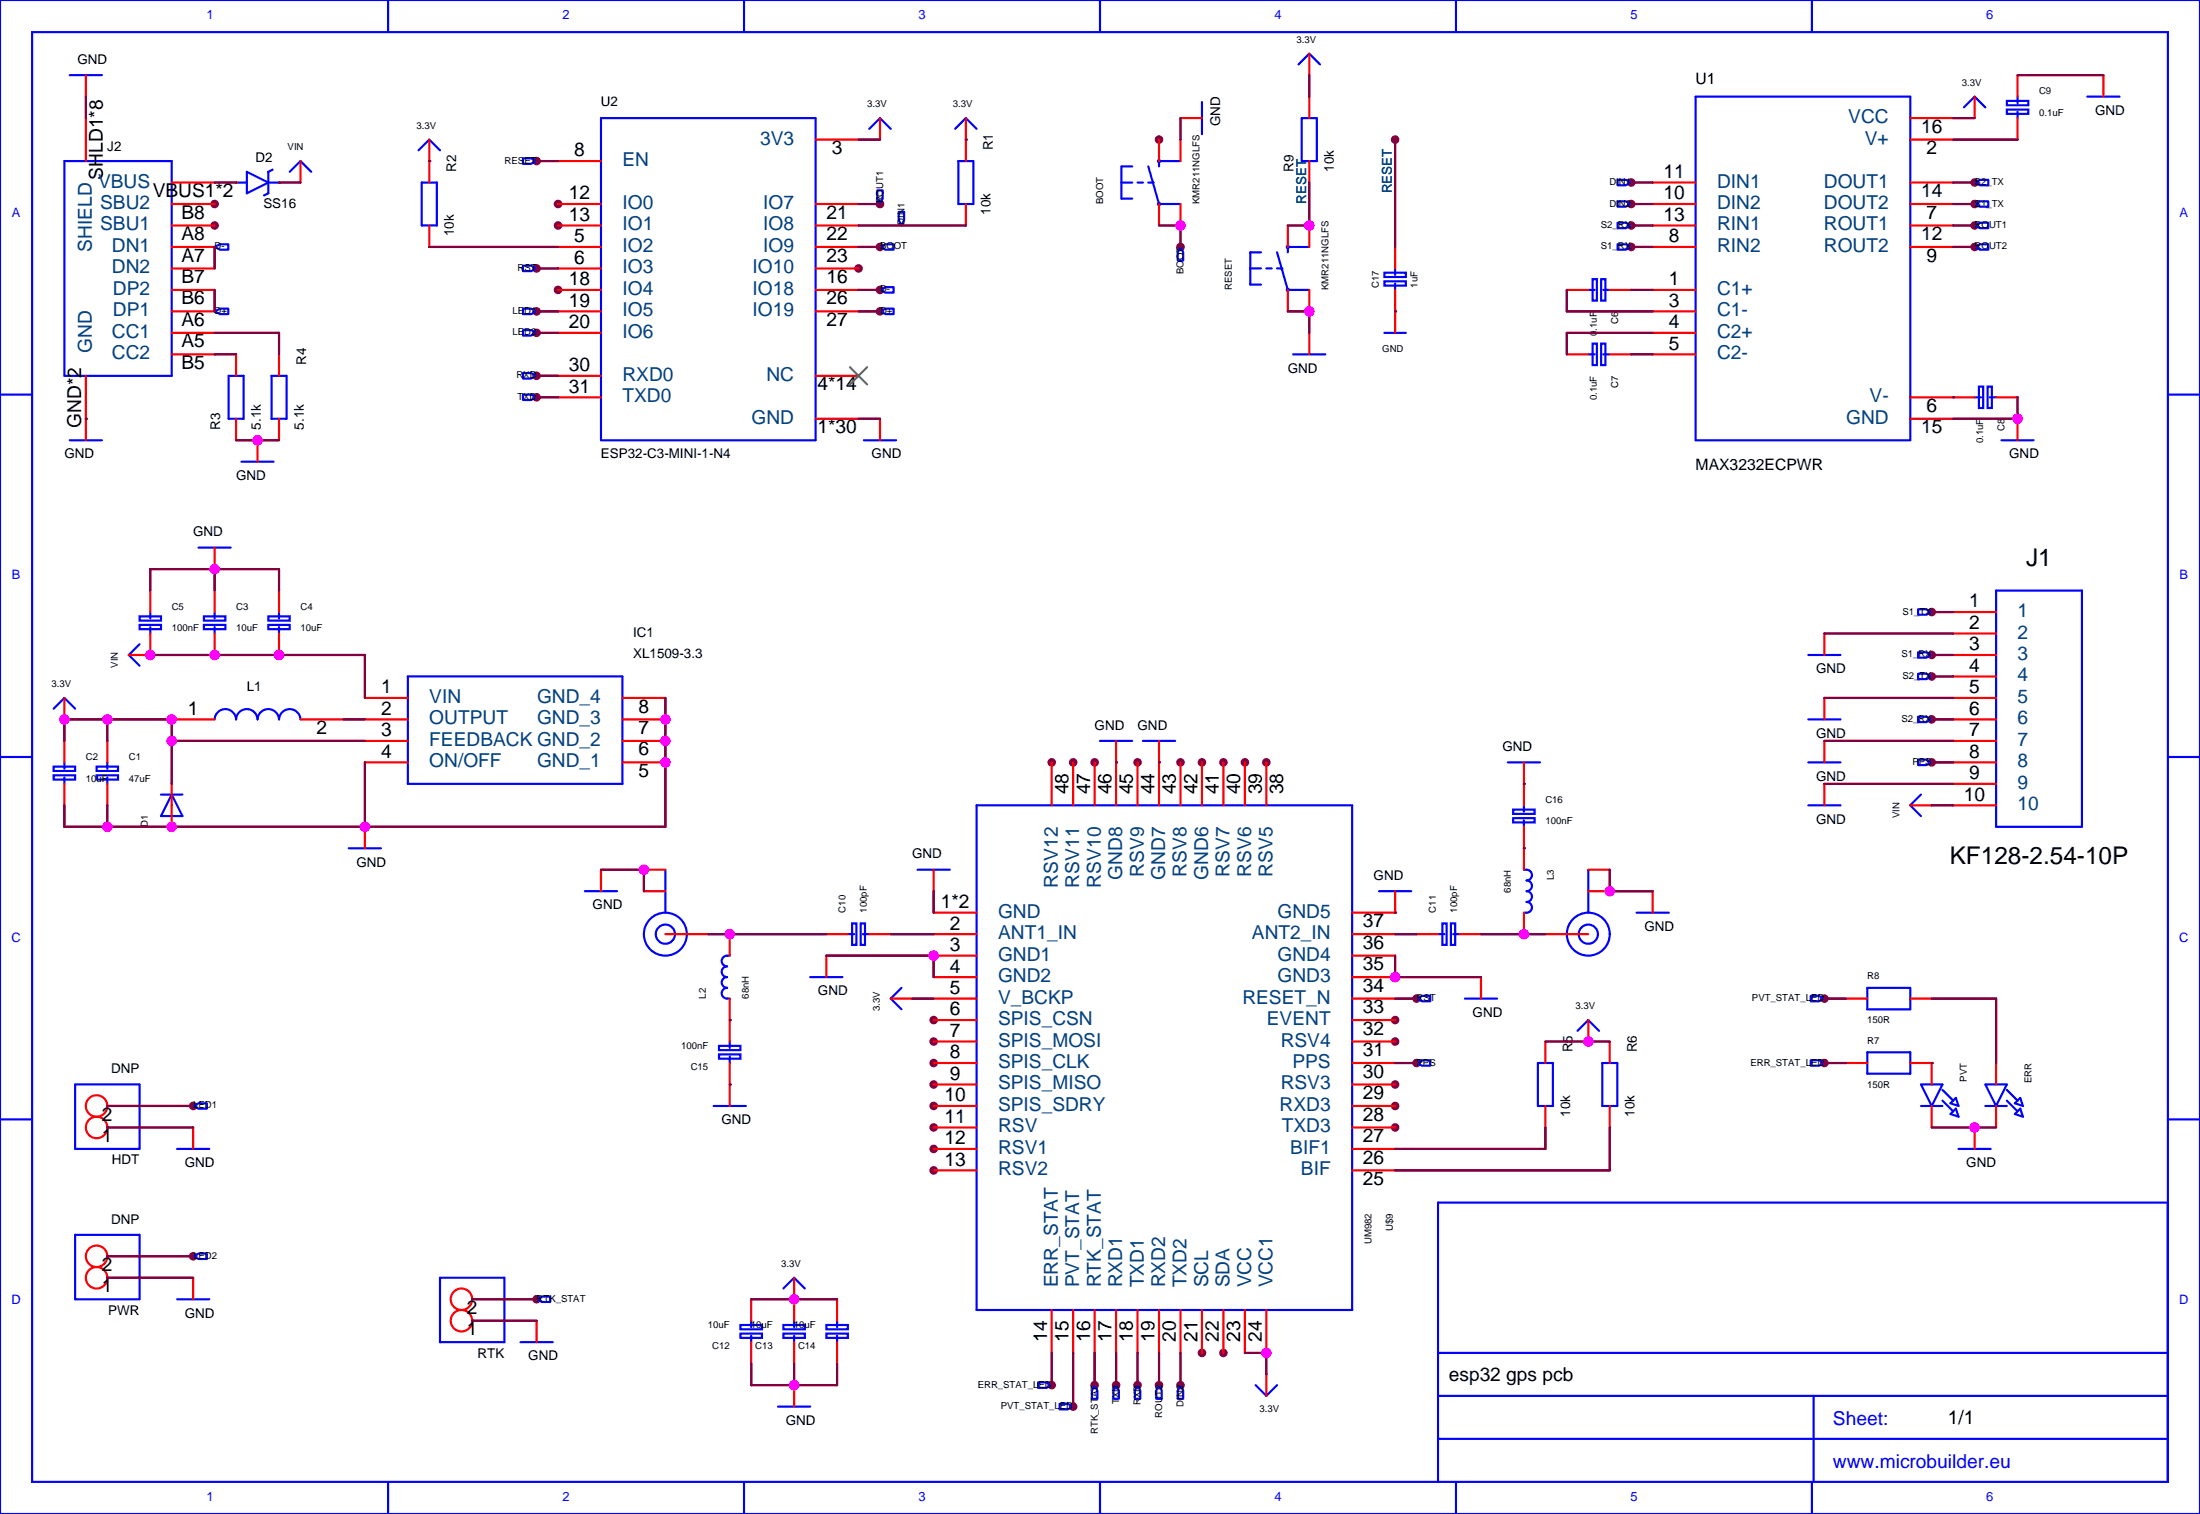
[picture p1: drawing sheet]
<svg xmlns="http://www.w3.org/2000/svg" width="362mm" height="249mm" viewBox="0 0 362 249" stroke-linecap="round" stroke-linejoin="round" font-family="sans-serif">
<g fill="#800040">
<circle cx="317.5" cy="100.5" r=".71"/>
<circle cx="324.6" cy="33.5" r=".71"/>
<circle cx="317.5" cy="107.6" r=".71"/>
<circle cx="268.1" cy="40.6" r=".71"/>
<circle cx="317.5" cy="111.1" r=".71"/>
<circle cx="324.6" cy="30" r=".71"/>
<circle cx="317.5" cy="118.2" r=".71"/>
<circle cx="268.1" cy="37" r=".71"/>
<circle cx="317.5" cy="125.2" r=".71"/>
<circle cx="232.8" cy="174.6" r=".71"/>
<circle cx="88.2" cy="26.5" r=".71"/>
<circle cx="229.3" cy="22.9" r=".71"/>
<circle cx="144.6" cy="47.6" r=".71"/>
<circle cx="144.6" cy="51.2" r=".71"/>
<circle cx="144.6" cy="40.6" r=".71"/>
<circle cx="194" cy="40.6" r=".71"/>
<circle cx="88.2" cy="61.7" r=".71"/>
<circle cx="187" cy="227.5" r=".71"/>
<circle cx="88.2" cy="65.3" r=".71"/>
<circle cx="183.4" cy="227.5" r=".71"/>
<circle cx="88.2" cy="54.7" r=".71"/>
<circle cx="31.8" cy="206.4" r=".71"/>
<circle cx="88.2" cy="51.2" r=".71"/>
<circle cx="31.8" cy="181.7" r=".71"/>
<circle cx="324.6" cy="37" r=".71"/>
<circle cx="144.6" cy="33.5" r=".71"/>
<circle cx="324.6" cy="40.6" r=".71"/>
<circle cx="190.5" cy="227.5" r=".71"/>
<circle cx="268.1" cy="30" r=".71"/>
<circle cx="268.1" cy="33.5" r=".71"/>
<circle cx="194" cy="227.5" r=".71"/>
<circle cx="172.9" cy="227.5" r=".71"/>
<circle cx="299.9" cy="174.6" r=".71"/>
<circle cx="176.4" cy="231.1" r=".71"/>
<circle cx="299.9" cy="164" r=".71"/>
<circle cx="179.9" cy="227.5" r=".71"/>
<circle cx="88.2" cy="213.4" r=".71"/>
<circle cx="232.8" cy="164" r=".71"/>
<circle cx="88.2" cy="44.1" r=".71"/>
<circle cx="91.7" cy="33.5" r=".71"/>
<circle cx="91.7" cy="37" r=".71"/>
<circle cx="141.1" cy="44.1" r=".71"/>
<circle cx="91.7" cy="47.6" r=".71"/>
<circle cx="35.3" cy="37" r=".71"/>
<circle cx="35.3" cy="33.5" r=".71"/>
<circle cx="153.5" cy="167.6" r=".71"/>
<circle cx="153.5" cy="171.1" r=".71"/>
<circle cx="153.5" cy="174.6" r=".71"/>
<circle cx="153.5" cy="178.2" r=".71"/>
<circle cx="153.5" cy="181.7" r=".71"/>
<circle cx="153.5" cy="185.2" r=".71"/>
<circle cx="153.5" cy="188.7" r=".71"/>
<circle cx="153.5" cy="192.3" r=".71"/>
<circle cx="197.6" cy="222.2" r=".71"/>
<circle cx="201.1" cy="222.2" r=".71"/>
<circle cx="229.3" cy="185.2" r=".71"/>
<circle cx="229.3" cy="181.7" r=".71"/>
<circle cx="229.3" cy="178.2" r=".71"/>
<circle cx="229.3" cy="171.1" r=".71"/>
<circle cx="229.3" cy="167.6" r=".71"/>
<circle cx="208.1" cy="125.2" r=".71"/>
<circle cx="204.6" cy="125.2" r=".71"/>
<circle cx="201.1" cy="125.2" r=".71"/>
<circle cx="197.6" cy="125.2" r=".71"/>
<circle cx="194" cy="125.2" r=".71"/>
<circle cx="187" cy="125.2" r=".71"/>
<circle cx="179.9" cy="125.2" r=".71"/>
<circle cx="176.4" cy="125.2" r=".71"/>
<circle cx="172.9" cy="125.2" r=".71"/>
<circle cx="190.5" cy="22.9" r=".71"/>
</g>
<g fill="none" stroke="#00f" stroke-width=".35">
<path d="M98.8 19.4h35.3v52.9h-35.3zM278.7 15.9h35.3v56.4h-35.3zM10.6 26.5h17.6v35.2h-17.6zM38.8 30h1.8M40.6 28.2l3.5 1.8-3.5 1.8zM44.1 30h1.8M44.8 27.9l-.7 .3v3.6l-.7 .3M142.9 21.2l1.7-1.8 1.8 1.8M11.5 72.3h5.3M37.6 61.7h2.4v7.1h-2.4zM39.7 75.8h5.3M44.6 61.7h2.5v7.1h-2.5z"/>
<path d="M142 72.3h5.3M328.1 97h14.1v38.8h-14.1z"/>
</g>
<g fill="none" stroke="#f00" stroke-width=".35">
<path d="M14.1 19.4v7.1M144.6 19.4v3.5M314 19.4h7M28.2 30h7.1M28.2 33.5h7.1M28.2 37h7.1M91.7 33.5h7.1M91.7 37h7.1M91.7 26.5h7.1M134.1 33.5h7M134.1 37h7M134.1 22.9h7"/>
<path d="M271.6 30h7.1M271.6 33.5h7.1M271.6 37h7.1M314 30h7M314 33.5h7M314 37h7M314 22.9h7M28.2 40.6h7.1M28.2 47.6h7.1M28.2 51.2h7.1M28.2 54.7h7.1M28.2 58.2h7.1"/>
<path d="M28.2 44.1h7.1M38.8 58.2v3.5M45.9 58.2v3.5M91.7 40.6h7.1M91.7 47.6h7.1M91.7 51.2h7.1M91.7 54.7h7.1M91.7 44.1h7.1M134.1 40.6h7M134.1 47.6h7M134.1 51.2h7M134.1 44.1h7"/>
<path d="M271.6 40.6h7.1M271.6 47.6h7.1M271.6 51.2h7.1M271.6 54.7h7.1M271.6 58.2h7.1M314 40.6h7M14.1 61.7v10.6M38.8 68.8v3.5M42.3 72.3v3.5M45.9 68.8v3.5M91.7 65.3h7.1M91.7 61.7h7.1"/>
<path d="M134.1 68.8h7M134.1 61.7h7M144.6 68.8v3.5M314 65.3h7M314 68.8h7M321 107.6h7.1M321 111.1h7.1M321 104.1h7.1M321 100.5h7.1M321 114.7h7.1M321 118.2h7.1M321 121.7h7.1"/>
<path d="M321 125.2h7.1M321 128.8h7.1M321 132.3h7.1"/>
</g>
<path d="M139.7 60.3l2.8 2.8M142.5 60.3l-2.8 2.8" fill="none" stroke="#3c3" stroke-width=".35"/>
<g fill="#f00">
<circle cx="38.8" cy="30" r=".18"/>
<circle cx="45.9" cy="30" r=".18"/>
</g>
<g fill="none" stroke="#00f" stroke-width=".35">
<path d="M0 0h361.6v248.7h-361.6zM5.3 5.3h351v238.1h-351zM11.5 12.3h5.3M63.8 0v5.3M122.3 0v5.3M180.8 0v5.3M239.3 0v5.3M297.8 0v5.3M322.8 17.6l1.8-1.7 1.7 1.7M329.8 18h3.6v.7h-3.6zM329.8 16.6h3.6v.7h-3.6zM331.6 15.9v1"/>
<path d="M331.6 18.3v1.1M343.1 15.9h5.3M68.8 24.7l1.8-1.8 1.7 1.8M69.3 30h2.5v7h-2.5zM157 21.2l1.7-1.8 1.8 1.8M157.5 26.5h2.5v7h-2.5zM261.1 47.6h1M261.1 58.2h1M261.8 45.9h.7v3.5h-.7zM261.8 56.4h.7v3.6h-.7zM263.2 45.9h.7v3.5h-.7zM263.2 56.4h.7v3.6h-.7z"/>
<path d="M263.5 47.6h1.1M263.5 58.2h1.1M0 64.8h5.3M324.6 65.3h1M325.3 63.5h.7v3.5h-.7zM326.7 63.5h.7v3.5h-.7zM327 65.3h1.1M329 72.3h5.3M356.3 64.8h5.3M32.6 90h5.3M8.8 116.4l1.8-1.7 1.7 1.7M22.9 102.7h3.6v.7h-3.6z"/>
<path d="M22.9 101.2h3.6v.8h-3.6zM22.9 105.8l-1.7 1.8 1.7 1.8M24.7 100.5v1.1M24.7 103v1.1M33.5 102.7h3.5v.7h-3.5zM33.5 101.2h3.5v.8h-3.5zM35.3 118.2a1.77 1.77 0 0 1 1.7-1.7 1.77 1.77 0 0 1 1.8 1.7 1.77 1.77 0 0 1 1.8-1.7 1.77 1.77 0 0 1 1.7 1.7 1.77 1.77 0 0 1 1.8-1.7 1.77 1.77 0 0 1 1.8 1.7 1.77 1.77 0 0 1 1.7-1.7 1.77 1.77 0 0 1 1.8 1.7M35.3 100.5v1.1M35.3 103v1.1M44.1 102.7h3.5v.7h-3.5zM44.1 101.2h3.5v.8h-3.5zM45.9 100.5v1.1"/>
<path d="M45.9 103v1.1M67 111.1h35.3v17.7h-35.3zM297.2 107.6h5.3M297.2 118.2h5.3M0 124.4h5.3M8.8 127.4h3.5v.7h-3.5zM8.8 125.9h3.5v.7h-3.5zM10.6 125.2v1.1M10.6 127.7v1.1M15.9 127.4h3.5v.7h-3.5zM15.9 125.9h3.5v.7h-3.5zM17.6 125.2v1.1"/>
<path d="M17.6 127.7v1.1M26.5 130.5h3.5M28.2 130.5l1.8 3.6h-3.5zM57.3 139.3h5.3M160.5 132.3h61.7v82.9h-61.7zM180.8 121.7h5.3M187.9 121.7h5.2M247.8 125.2h5.3M248.7 134.4h3.5v.7h-3.5zM248.7 133h3.5v.7h-3.5zM250.5 132.3v1M250.5 134.8v1"/>
<path d="M297.2 125.2h5.3M297.2 132.3h5.3M315.7 130.5l-1.7 1.8 1.7 1.8M356.3 124.4h5.3M96.1 146.4h5.3M109.4 142.9v7M119.9 157a.92 .92 0 0 0-1.2 .6 .92 .92 0 0 0 .8 1.2 .88 .88 0 0 0-.9 .8 .88 .88 0 0 0 .9 .9 .88 .88 0 0 0-.9 .9 .88 .88 0 0 0 .9 .9 .88 .88 0 0 0-.9 .9 .88 .88 0 0 0 .9 .8h.4M139.3 153.5h1.1M140.1 151.7h.7v3.5h-.7zM141.5 151.7h.7v3.5h-.7zM141.8 153.5h1.1M150.8 142.9h5.3"/>
<path d="M226.7 146.4h5.3M236.4 153.5h1M237.1 151.7h.7v3.5h-.7zM238.5 151.7h.7v3.5h-.7zM238.8 153.5h1.1M250.5 142.9a.92 .92 0 0 1 1.2 .6 .92 .92 0 0 1-.8 1.1 .88 .88 0 0 1 .9 .9 .88 .88 0 0 1-.9 .9 .88 .88 0 0 1 .9 .9 .88 .88 0 0 1-.9 .9 .88 .88 0 0 1 .9 .8 .88 .88 0 0 1-.9 .9h-.4M261.1 142.9v7M269 149.9h5.3M118.2 171.8h3.5v.7h-3.5zM118.2 173.2h3.5v.7h-3.5zM119.9 171.1v1.1M119.9 173.6v1"/>
<path d="M133.2 160.5h5.3M148.2 162.3l-1.8 1.7 1.8 1.8M240.8 164h5.3M252.8 174.6h2.4v7.1h-2.4zM259.3 169.3l1.8-1.7 1.7 1.7M263.3 174.6h2.5v7.1h-2.5zM306.9 172.9h7.1v3.5h-7.1zM306.9 162.3h7.1v3.5h-7.1zM315.7 178.2h3.6l-1.8 3.5zM319.3 179l1.7 1.8M326.3 178.2h3.5l-1.7 3.5zM329.8 179l1.8 1.8"/>
<path d="M0 183.9h5.3M117.3 181.7h5.3M315.7 181.7h3.6M319.3 180.8l1.7 1.8M321.5 180.4l.4 1.3-1.3-.5zM321.5 182.1l.4 1.3-1.3-.4zM321.9 188.7h5.3M326.3 181.7h3.5M329.8 180.8l1.8 1.8M331.2 181.2l.9-.8 .4 1.3zM331.2 183l.9-.9 .4 1.3zM356.3 183.9h5.3"/>
<path d="M72.3 209.9h10.6v10.6h-10.6zM121.7 217.7h3.5v.7h-3.5zM121.7 219.1h3.5v.7h-3.5zM123.5 217v1M123.5 219.4v1.1M128.8 211.7l1.7-1.8 1.8 1.8M128.8 217.7h3.5v.7h-3.5zM128.8 219.1h3.5v.7h-3.5zM130.5 217v1M130.5 219.4v1.1M135.8 217.7h3.5v.7h-3.5zM135.8 219.1h3.5v.7h-3.5z"/>
<path d="M137.6 217v1M137.6 219.4v1.1M127.9 231.1h5.3M206.4 227.5l1.7 1.8 1.8-1.8M236.4 236.4h119.9M236.4 229.3h119.9M236.4 222.2h119.9M298.1 229.3v14.1M63.8 243.4v5.3M122.3 243.4v5.3M180.8 243.4v5.3M236.4 243.4v-45.8h119.9v45.8"/>
<path d="M239.3 243.4v5.3M297.8 243.4v5.3"/>
<circle cx="109.4" cy="153.5" r="1.58"/>
<circle cx="109.4" cy="153.5" r="3.5"/>
<circle cx="261.1" cy="153.5" r="1.58"/>
<circle cx="261.1" cy="153.5" r="3.5"/>
</g>
<g fill="none" stroke="#f00" stroke-width=".35">
<path d="M14.1 12.3v3.6M158.7 19.4v7.1M324.6 15.9v3.5M331.6 12.3v3.6M331.6 19.4v3.5M345.7 12.3v3.6M70.6 22.9v7.1M70.6 37v3.6M158.7 33.5v3.5M257.5 47.6h3.6M257.5 58.2h3.6M264.6 47.6h3.5"/>
<path d="M264.6 58.2h3.5M321 65.3h3.6M328.1 65.3h3.5M331.6 68.8v3.5M24.7 97v3.5M35.3 90v3.5M35.3 97v3.5M45.9 97v3.5M10.6 114.7v3.5M24.7 104.1v3.5h-3.5M28.2 118.2h7.1M35.3 104.1v3.5"/>
<path d="M45.9 104.1v3.5M49.4 118.2h7M60 118.2h7M60 114.7h7M102.3 118.2h7.1M102.3 114.7h7.1M299.9 104.1v3.5M299.9 114.7v3.5M10.6 121.7v3.5M10.6 128.8v3.5M17.6 121.7v3.5M17.6 128.8v3.5"/>
<path d="M28.2 128.8v7M60 121.7h7M60 125.2h7M60 135.8v3.5M102.3 121.7h7.1M102.3 125.2h7.1M172.9 125.2v7.1M176.4 125.2v7.1M179.9 125.2v7.1M183.4 121.7v10.6M187 125.2v7.1M190.5 121.7v10.6"/>
<path d="M194 125.2v7.1M197.6 125.2v7.1M201.1 125.2v7.1M204.6 125.2v7.1M208.1 125.2v7.1M250.5 125.2v7.1M250.5 135.8v7.1M299.9 121.7v3.5M299.9 128.8v3.5M314 132.3h3.5M98.8 142.9v3.5M105.8 146.4h3.6"/>
<path d="M105.8 142.9h3.6M109.4 153.5h7M119.9 153.5v3.5M135.8 153.5h3.5M135.8 157v3.5M142.9 153.5h3.5M153.5 149.9h7M153.5 153.5h7M153.5 157h7M153.5 142.9v3.5M222.2 153.5h7.1M222.2 157h7.1"/>
<path d="M229.3 146.4v3.5h-7.1M232.8 153.5h3.6M239.9 153.5h3.5M250.5 149.9v3.6M254 153.5h7.1M261.1 146.4h3.5M261.1 142.9h3.5M271.6 146.4v3.5M119.9 164v7.1M119.9 174.6v7.1M146.4 164h3.5M153.5 160.5h7"/>
<path d="M153.5 164h7M153.5 167.6h7M153.5 171.1h7M153.5 174.6h7M153.5 178.2h7M222.2 160.5h7.1M222.2 164h7.1M222.2 167.6h7.1M222.2 171.1h7.1M222.2 174.6h7.1M222.2 178.2h7.1M243.4 160.5v3.5"/>
<path d="M254 171.1v3.5M261.1 167.6v3.5M264.6 171.1v3.5M303.4 164h3.5M303.4 174.6h3.5M314 164h3.5M314 174.6h3.5v3.6M328.1 174.6v3.6M153.5 181.7h7M153.5 185.2h7M153.5 188.7h7M153.5 192.3h7"/>
<path d="M222.2 181.7h7.1M222.2 185.2h7.1M222.2 188.7h7.1M222.2 192.3h7.1M254 181.7v3.5M264.6 181.7v3.5M317.5 181.7v3.5M324.6 185.2v3.5M328.1 181.7v3.5M123.5 213.4v3.6M130.5 209.9v7.1M137.6 213.4v3.6"/>
<path d="M172.9 215.2v7M176.4 215.2v7M179.9 215.2v7M183.4 215.2v7M187 215.2v7M190.5 215.2v7M194 215.2v7M197.6 215.2v7M201.1 215.2v7M204.6 215.2v7M208.1 215.2v7M123.5 220.5v3.5"/>
<path d="M130.5 220.5v3.5M130.5 227.5v3.6M137.6 220.5v3.5M208.1 225.8v3.5"/>
<circle cx="75.8" cy="217" r="1.76"/>
</g>
<circle cx="77.6" cy="217" r=".18" fill="#f00"/>
<circle cx="75.8" cy="213.4" r="1.76" fill="none" stroke="#f00" stroke-width=".35"/>
<circle cx="77.6" cy="213.4" r=".18" fill="#f00"/>
<g fill="none" stroke="#00f" stroke-width=".35">
<path d="M197.6 16.8v5.2M213.4 10.6l1.8-1.8 1.8 1.8M214 19.4h2.4v7.1h-2.4zM184.3 30h1.8M186.1 27.3h-1.8v5.3h1.8M187 30h.9M188.7 30h.9M188.7 27.3l1.8 6.2h3.5M194 26.5h-3.5v.8M205.5 44.1h1.8M207.3 41.5h-1.8v5.2h1.8M208.1 44.1h.9"/>
<path d="M209.9 44.1h.9M209.9 41.5l1.8 6.1h3.5M212.5 58.2h5.3M215.2 40.6h-3.5v.9M227.5 54.7h3.6M227.5 46.2h3.6v.7h-3.6zM227.5 44.8h3.6v.7h-3.6zM229.3 44.1v1.1M229.3 46.6v1M12.3 178.2h10.6v10.5h-10.6zM85.5 220.5h5.3"/>
<circle cx="190.5" cy="26.5" r=".18"/>
<circle cx="190.5" cy="33.5" r=".18"/>
<circle cx="211.7" cy="40.6" r=".18"/>
<circle cx="211.7" cy="47.6" r=".18"/>
</g>
<g fill="none" stroke="#f00" stroke-width=".35">
<path d="M194 19.4h3.6M215.2 8.8v3.5M215.2 15.9v3.5M190.5 22.9v3.6M190.5 33.5v3.5M194 22.9v3.6M194 33.5v3.5M211.7 37v3.6M215.2 26.5v3.5M215.2 37v3.6M211.7 47.6v3.6M215.2 47.6v3.6"/>
<path d="M215.2 54.7v3.5M229.3 40.6v3.5M229.3 47.6v7.1M88.2 217v3.5"/>
<circle cx="15.9" cy="185.2" r="1.76"/>
</g>
<circle cx="17.6" cy="185.2" r=".18" fill="#f00"/>
<circle cx="15.9" cy="181.7" r="1.76" fill="none" stroke="#f00" stroke-width=".35"/>
<circle cx="17.6" cy="181.7" r=".18" fill="#f00"/>
<path d="M12.3 202.8h10.6v10.6h-10.6z" fill="none" stroke="#00f" stroke-width=".35"/>
<circle cx="15.9" cy="209.9" r="1.76" fill="none" stroke="#f00" stroke-width=".35"/>
<circle cx="17.6" cy="209.9" r=".18" fill="#f00"/>
<circle cx="15.9" cy="206.4" r="1.76" fill="none" stroke="#f00" stroke-width=".35"/>
<circle cx="17.6" cy="206.4" r=".18" fill="#f00"/>
<g fill="none" stroke="#00f" stroke-width=".35">
<path d="M47.6 28.2l1.8-1.7 1.8 1.7M86 26h1.3l.9 .5-.9 .4h-1.3zM144.2 31.3h.9v1.3l-.5 .9-.4-.9zM147.7 34.8h.9v1.3l-.4 .9-.5-.9zM265.9 36.6h1.3l.9 .4-.9 .5h-1.3zM265.9 29.5h1.3l.9 .5-.9 .4h-1.3zM265.9 33.1h1.3l.9 .4-.9 .5h-1.3zM324.6 33.5l.9-.4h1.3v.9h-1.3zM324.6 30l.9-.5h1.3v.9h-1.3zM324.6 37l.9-.4h1.3v.9h-1.3zM35.3 40.6l.9-.5h1.3v.9h-1.3zM35.3 51.2l.9-.5h1.3v.9h-1.3z"/>
<path d="M86 54.2h1.3l.9 .5-.9 .4h-1.3zM86 50.7h1.3l.9 .5-.9 .4h-1.3zM86 43.6h1.3l.9 .5-.9 .4h-1.3zM144.6 47.6l.9-.4h1.4v.9h-1.4zM144.6 51.2l.9-.5h1.4v.9h-1.4zM144.6 40.6l.9-.5h1.4v.9h-1.4zM194 40.6l.5 .9v1.3h-.9v-1.3zM265.9 40.1h1.3l.9 .5-.9 .4h-1.3zM324.6 40.6l.9-.5h1.3v.9h-1.3zM86 61.3h1.3l.9 .4-.9 .5h-1.3zM86 64.8h1.3l.9 .5-.9 .4h-1.3zM315.3 100.1h1.3l.9 .4-.9 .5h-1.3z"/>
<path d="M315.3 107.1h1.3l.9 .5-.9 .4h-1.3zM315.3 110.7h1.3l.9 .4-.9 .5h-1.3zM315.3 117.7h1.3l.9 .5-.9 .4h-1.3zM315.3 124.8h1.3l.9 .4-.9 .5h-1.3zM232.8 174.6l.9-.4h1.4v.9h-1.4zM232.8 164l.9-.4h1.4v.9h-1.4zM297.6 174.2h1.4l.9 .4-.9 .5h-1.4zM297.6 163.6h1.4l.9 .4-.9 .5h-1.4zM29.1 188.7h5.3M31.7 181.7l.9-.5h1.4v.9h-1.4zM29.1 213.4h5.3M31.7 206.4l.9-.5h1.4v.9h-1.4z"/>
<path d="M88.2 213.4l.9-.4h1.3v.9h-1.3zM170.6 227.1h1.4l.9 .4-.9 .5h-1.4zM174.1 230.6h1.4l.9 .5-.9 .4h-1.4zM179.9 227.5l.5 .9v1.4h-.9v-1.4zM183.4 227.5l.5 .9v1.4h-.9v-1.4zM187 227.5l.4 .9v1.4h-.9v-1.4zM190.5 227.5l.4 .9v1.4h-.8v-1.4zM194 227.5l.5 .9v1.4h-.9v-1.4z"/>
</g>
<path d="M49.4 26.5v3.5M31.7 185.2v3.5M31.7 209.9v3.5" fill="none" stroke="#f00" stroke-width=".35"/>
<g fill="none" stroke="#800040" stroke-width=".35">
<path d="M141.1 22.9h3.5M268.1 37h3.5M321 33.5h3.6M321 30h3.6M268.1 40.6h3.5M17.6 118.2v3.5M317.5 100.5h3.5M317.5 107.6h3.5M317.5 111.1h3.5M317.5 118.2h3.5M10.6 121.7v-3.5h17.6v10.6M28.2 121.7h31.8"/>
<path d="M317.5 125.2h3.5M229.3 174.6h3.5"/>
</g>
<g fill="#800040">
<circle cx="158.7" cy="22.9" r=".18"/>
<circle cx="70.6" cy="26.5" r=".18"/>
</g>
<path d="M215.2 12.3v3.6M321 19.4h3.6M141.1 68.8h3.5M149.9 164h3.6M254 171.1h10.6M123.5 213.4h14.1M204.6 222.2h3.5v3.6" fill="none" stroke="#800040" stroke-width=".35"/>
<circle cx="14.1" cy="68.8" r=".18" fill="#800040"/>
<g fill="none" stroke="#800040" stroke-width=".35">
<path d="M14.1 15.9v3.5M331.6 12.3h14.1M38.8 72.3h7.1M331.6 65.3v3.5h-10.6M24.7 97v-3.5h21.2v3.5M35.3 93.5v3.5M109.4 114.7v21.1h-98.8v-3.5M299.9 104.1h21.1M299.9 114.7h21.1M17.6 132.3v3.5M60 125.2v10.6M299.9 121.7h21.1"/>
<path d="M299.9 128.8h21.1M98.8 142.9h7v3.5M135.8 157h17.7v3.5M153.5 146.4v3.5"/>
</g>
<g fill="#800040">
<circle cx="190.5" cy="125.2" r=".18"/>
<circle cx="183.4" cy="125.2" r=".18"/>
<circle cx="229.3" cy="149.9" r=".18"/>
</g>
<path d="M264.6 142.9v3.5h7M123.5 224v3.5h14.1v-3.5M130.5 224v3.5" fill="none" stroke="#800040" stroke-width=".35"/>
<g fill="#800040">
<circle cx="119.9" cy="178.2" r=".18"/>
<circle cx="250.5" cy="128.8" r=".18"/>
</g>
<path d="M194 19.4v3.5M229.3 157v3.5h14.1M317.5 185.2h10.6M77.6 217h10.6" fill="none" stroke="#800040" stroke-width=".35"/>
<circle cx="229.3" cy="51.2" r=".18" fill="#800040"/>
<g fill="none" stroke="#800040" stroke-width=".35">
<path d="M35.3 30h3.5M45.9 30h3.5M88.2 26.5h3.5M141.1 37h17.6M141.1 33.5h3.5M190.5 37h3.5v3.6M215.2 30v7h-3.5M229.3 22.9v17.7M268.1 30h3.5M268.1 33.5h3.5M321 37h3.6M35.3 40.6v3.5"/>
<path d="M35.3 47.6v3.6M35.3 58.2h3.5M35.3 54.7h10.6v3.5M70.6 40.6h21.1M88.2 51.2h3.5M88.2 54.7h3.5M141.1 51.2h3.5M141.1 47.6h3.5M141.1 40.6h3.5M211.7 51.2h3.5v3.5M257.5 47.6v3.6h14.1M268.1 47.6h3.5"/>
<path d="M268.1 58.2h3.5M271.6 54.7h-14.1v3.5M321 40.6h3.6M88.2 61.7h3.5M88.2 65.3h3.5M24.7 107.6h35.3v7.1M56.4 118.2h3.6M317.5 132.3h3.5M17.6 185.2h14.1M17.6 181.7h14.1M17.6 209.9h14.1M17.6 206.4h14.1"/>
<path d="M183.4 222.2v5.3M187 222.2v5.3M190.5 222.2v5.3M194 222.2v5.3"/>
</g>
<circle cx="321" cy="65.3" r=".18" fill="#800040"/>
<path d="M321 22.9h10.6M116.4 153.5h19.4M146.4 153.5h7.1M229.3 153.5h3.5M243.4 153.5h10.6M254 185.2v3.5h-24.7M264.6 185.2v7.1h-35.3" fill="none" stroke="#800040" stroke-width=".35"/>
<g fill="#800040">
<circle cx="119.9" cy="167.6" r=".18"/>
<circle cx="250.5" cy="139.3" r=".18"/>
</g>
<path d="M299.9 174.6h3.5M299.9 164h3.5M77.6 213.4h10.6M172.9 222.2v5.3M176.4 222.2v8.9M179.9 222.2v5.3" fill="none" stroke="#800040" stroke-width=".35"/>
<circle cx="317.5" cy="174.6" r=".18" fill="#800040"/>
<path d="M88.2 44.1h3.5M229.3 164h3.5M317.5 164h10.6v10.6" fill="none" stroke="#800040" stroke-width=".35"/>
<g fill="#f0f">
<circle cx="10.6" cy="118.2" r=".88"/>
<circle cx="28.2" cy="121.7" r=".88"/>
<circle cx="28.2" cy="118.2" r=".88"/>
<circle cx="17.6" cy="118.2" r=".88"/>
<circle cx="208.1" cy="222.2" r=".88"/>
<circle cx="261.1" cy="171.1" r=".88"/>
<circle cx="130.5" cy="213.4" r=".88"/>
<circle cx="42.3" cy="72.3" r=".88"/>
<circle cx="17.6" cy="135.8" r=".88"/>
<circle cx="28.2" cy="135.8" r=".88"/>
<circle cx="60" cy="135.8" r=".88"/>
<circle cx="109.4" cy="125.2" r=".88"/>
<circle cx="109.4" cy="121.7" r=".88"/>
<circle cx="109.4" cy="118.2" r=".88"/>
<circle cx="35.3" cy="93.5" r=".88"/>
<circle cx="331.6" cy="68.8" r=".88"/>
<circle cx="105.8" cy="142.9" r=".88"/>
<circle cx="153.5" cy="157" r=".88"/>
<circle cx="264.6" cy="146.4" r=".88"/>
<circle cx="130.5" cy="227.5" r=".88"/>
<circle cx="229.3" cy="160.5" r=".88"/>
<circle cx="324.6" cy="185.2" r=".88"/>
<circle cx="215.2" cy="51.2" r=".88"/>
<circle cx="215.2" cy="37" r=".88"/>
<circle cx="194" cy="37" r=".88"/>
<circle cx="45.9" cy="107.6" r=".88"/>
<circle cx="35.3" cy="107.6" r=".88"/>
<circle cx="24.7" cy="107.6" r=".88"/>
<circle cx="119.9" cy="153.5" r=".88"/>
<circle cx="250.5" cy="153.5" r=".88"/>
</g>
<g font-size="4">
<text x="333" y="93">J1</text>
<text x="320.5" y="141.9">KF128-2.54-10P</text>
</g>
<g font-size="3.1" fill="#004080">
<text x="124.9" y="23.7">3V3</text>
<text x="303.8" y="20.2">VCC</text>
<text x="306.5" y="23.7">V+</text>
<text x="102.3" y="27.3">EN</text>
<text x="16.1" y="30.8">VBUS</text>
<text x="16.5" y="34.3">SBU2</text>
<text x="102.3" y="34.3">IO0</text>
<text x="125.5" y="34.3">IO7</text>
<text x="282.2" y="30.8">DIN1</text>
<text x="282.2" y="34.3">DIN2</text>
<text x="299.8" y="30.8">DOUT1</text>
<text x="299.8" y="34.3">DOUT2</text>
<text x="15.1" y="41.4" transform="rotate(-90 15.1 41.4)">SHIELD</text>
<text x="16.5" y="37.9">SBU1</text>
<text x="18.4" y="41.4">DN1</text>
<text x="102.3" y="41.4">IO2</text>
<text x="102.3" y="37.9">IO1</text>
<text x="125.5" y="37.9">IO8</text>
<text x="125.5" y="41.4">IO9</text>
<text x="282.2" y="37.9">RIN1</text>
<text x="282.2" y="41.4">RIN2</text>
<text x="299.8" y="37.9">ROUT1</text>
<text x="299.8" y="41.4">ROUT2</text>
<text x="18.4" y="44.9">DN2</text>
<text x="102.3" y="44.9">IO3</text>
<text x="123.7" y="44.9">IO10</text>
<text x="18.6" y="52">DP1</text>
<text x="18.6" y="48.4">DP2</text>
<text x="102.3" y="48.4">IO4</text>
<text x="102.3" y="52">IO5</text>
<text x="123.7" y="48.4">IO18</text>
<text x="123.7" y="52">IO19</text>
<text x="282.2" y="48.4">C1+</text>
<text x="282.2" y="52">C1-</text>
<text x="15.1" y="58" transform="rotate(-90 15.1 58)">GND</text>
<text x="18.4" y="55.5">CC1</text>
<text x="18.4" y="59">CC2</text>
<text x="102.3" y="55.5">IO6</text>
<text x="282.2" y="55.5">C2+</text>
<text x="282.2" y="59">C2-</text>
<text x="102.3" y="62.6">RXD0</text>
<text x="126" y="62.6">NC</text>
<text x="102.3" y="66.1">TXD0</text>
<text x="123.5" y="69.6">GND</text>
<text x="303.4" y="69.6">GND</text>
<text x="307.3" y="66.1">V-</text>
<text x="331.6" y="101.4">1</text>
<text x="331.6" y="104.9">2</text>
<text x="331.6" y="108.4">3</text>
<text x="331.6" y="111.9">4</text>
<text x="70.6" y="115.5">VIN</text>
<text x="70.6" y="119">OUTPUT</text>
<text x="88.3" y="115.5">GND_4</text>
<text x="88.3" y="119">GND_3</text>
<text x="331.6" y="115.5">5</text>
<text x="331.6" y="119">6</text>
<text x="70.6" y="122.5">FEEDBACK GND_2</text>
<text x="331.6" y="122.5">7</text>
<text x="70.6" y="126.1">ON/OFF</text>
<text x="88.3" y="126.1">GND_1</text>
<text x="331.6" y="126.1">8</text>
<text x="331.6" y="129.6">9</text>
<text x="331.6" y="133.1">10</text>
<text x="173.9" y="145.8" transform="rotate(-90 173.9 145.8)">RSV12</text>
<text x="177.4" y="145.8" transform="rotate(-90 177.4 145.8)">RSV11</text>
<text x="180.9" y="145.8" transform="rotate(-90 180.9 145.8)">RSV10</text>
<text x="184.5" y="144.6" transform="rotate(-90 184.5 144.6)">GND8</text>
<text x="188" y="144" transform="rotate(-90 188 144)">RSV9</text>
<text x="191.5" y="144.6" transform="rotate(-90 191.5 144.6)">GND7</text>
<text x="195" y="144" transform="rotate(-90 195 144)">RSV8</text>
<text x="198.6" y="144.6" transform="rotate(-90 198.6 144.6)">GND6</text>
<text x="202.1" y="144" transform="rotate(-90 202.1 144)">RSV7</text>
<text x="205.6" y="144" transform="rotate(-90 205.6 144)">RSV6</text>
<text x="209.1" y="144" transform="rotate(-90 209.1 144)">RSV5</text>
<text x="164" y="150.7">GND</text>
<text x="164" y="154.3">ANT1_IN</text>
<text x="205.8" y="154.3">ANT2_IN</text>
<text x="210" y="150.7">GND5</text>
<text x="164" y="157.8">GND1</text>
<text x="164" y="161.3">GND2</text>
<text x="210" y="161.3">GND3</text>
<text x="210" y="157.8">GND4</text>
<text x="164" y="164.9">V_BCKP</text>
<text x="204.2" y="164.9">RESET_N</text>
<text x="164" y="168.4">SPIS_CSN</text>
<text x="164" y="171.9">SPIS_MOSI</text>
<text x="208.2" y="168.4">EVENT</text>
<text x="210.5" y="171.9">RSV4</text>
<text x="164" y="175.4">SPIS_CLK</text>
<text x="164" y="179">SPIS_MISO</text>
<text x="210.5" y="179">RSV3</text>
<text x="212.4" y="175.4">PPS</text>
<text x="164" y="182.5">SPIS_SDRY</text>
<text x="210.3" y="182.5">RXD3</text>
<text x="164" y="186">RSV</text>
<text x="164" y="189.6">RSV1</text>
<text x="210.7" y="186">TXD3</text>
<text x="212.1" y="189.6">BIF1</text>
<text x="164" y="193.1">RSV2</text>
<text x="213.8" y="193.1">BIF</text>
<text x="173.9" y="211.5" transform="rotate(-90 173.9 211.5)">ERR_STAT</text>
<text x="177.4" y="211.5" transform="rotate(-90 177.4 211.5)">PVT_STAT</text>
<text x="180.9" y="211.5" transform="rotate(-90 180.9 211.5)">RTK_STAT</text>
<text x="184.5" y="211.5" transform="rotate(-90 184.5 211.5)">RXD1</text>
<text x="188" y="211.5" transform="rotate(-90 188 211.5)">TXD1</text>
<text x="191.5" y="211.5" transform="rotate(-90 191.5 211.5)">RXD2</text>
<text x="195" y="211.5" transform="rotate(-90 195 211.5)">TXD2</text>
<text x="198.6" y="211.5" transform="rotate(-90 198.6 211.5)">SCL</text>
<text x="202.1" y="211.5" transform="rotate(-90 202.1 211.5)">SDA</text>
<text x="205.6" y="211.5" transform="rotate(-90 205.6 211.5)">VCC</text>
<text x="209.1" y="211.5" transform="rotate(-90 209.1 211.5)">VCC1</text>
</g>
<g font-size="3.1">
<text x="315.7" y="21.8">16</text>
<text x="16.9" y="29.5" transform="rotate(-90 16.9 29.5)">SHLD1*8</text>
<text x="94.4" y="25.7">8</text>
<text x="136.7" y="25.3">3</text>
<text x="273.4" y="29.2">11</text>
<text x="316.6" y="25.3">2</text>
<text x="25.1" y="32.4">VBUS1*2</text>
<text x="29.8" y="35.9">B8</text>
<text x="93.5" y="32.8">12</text>
<text x="135.8" y="35.9">21</text>
<text x="273.4" y="32.8">10</text>
<text x="315.7" y="32.4">14</text>
<text x="316.6" y="35.9">7</text>
<text x="29.8" y="39.4">A8</text>
<text x="93.5" y="36.3">13</text>
<text x="94.4" y="39.8">5</text>
<text x="135.8" y="39.4">22</text>
<text x="273.4" y="36.3">13</text>
<text x="274.3" y="39.8">8</text>
<text x="315.7" y="39.4">12</text>
<text x="29.8" y="43">A7</text>
<text x="29.8" y="46.5">B7</text>
<text x="93.5" y="46.9">18</text>
<text x="94.4" y="43.3">6</text>
<text x="135.8" y="46.5">16</text>
<text x="135.8" y="43">23</text>
<text x="274.3" y="46.9">1</text>
<text x="316.6" y="43">9</text>
<text x="29.8" y="53.5">A6</text>
<text x="29.8" y="50">B6</text>
<text x="93.5" y="50.4">19</text>
<text x="93.5" y="53.9">20</text>
<text x="135.8" y="50">26</text>
<text x="135.8" y="53.5">27</text>
<text x="274.3" y="50.4">3</text>
<text x="274.3" y="53.9">4</text>
<text x="29.8" y="57.1">A5</text>
<text x="274.3" y="57.5">5</text>
<text x="29.8" y="60.6">B5</text>
<text x="93.5" y="61">30</text>
<text x="93.5" y="64.5">31</text>
<text x="134.3" y="64.1">4*14</text>
<text x="13.4" y="70.3" transform="rotate(-90 13.4 70.3)">GND*2</text>
<text x="134.3" y="71.2">1*30</text>
<text x="315.7" y="71.2">15</text>
<text x="316.6" y="67.7">6</text>
<text x="323.7" y="99.8">1</text>
<text x="323.7" y="106.8">3</text>
<text x="323.7" y="103.3">2</text>
<text x="62.6" y="113.9">1</text>
<text x="323.7" y="110.4">4</text>
<text x="323.7" y="113.9">5</text>
<text x="30.9" y="117.4">1</text>
<text x="62.6" y="117.4">2</text>
<text x="105" y="117">8</text>
<text x="323.7" y="117.4">6</text>
<text x="52" y="120.6">2</text>
<text x="62.6" y="121">3</text>
<text x="62.6" y="124.5">4</text>
<text x="105" y="120.6">7</text>
<text x="105" y="124.1">6</text>
<text x="323.7" y="121">7</text>
<text x="323.7" y="124.5">8</text>
<text x="105" y="127.6">5</text>
<text x="175.6" y="130.5" transform="rotate(-90 175.6 130.5)">48</text>
<text x="179.2" y="130.5" transform="rotate(-90 179.2 130.5)">47</text>
<text x="182.7" y="130.5" transform="rotate(-90 182.7 130.5)">46</text>
<text x="186.2" y="130.5" transform="rotate(-90 186.2 130.5)">45</text>
<text x="189.7" y="130.5" transform="rotate(-90 189.7 130.5)">44</text>
<text x="193.3" y="130.5" transform="rotate(-90 193.3 130.5)">43</text>
<text x="196.8" y="130.5" transform="rotate(-90 196.8 130.5)">42</text>
<text x="200.3" y="130.5" transform="rotate(-90 200.3 130.5)">41</text>
<text x="203.9" y="130.5" transform="rotate(-90 203.9 130.5)">40</text>
<text x="207.4" y="130.5" transform="rotate(-90 207.4 130.5)">39</text>
<text x="210.9" y="130.5" transform="rotate(-90 210.9 130.5)">38</text>
<text x="322.8" y="131.5">10</text>
<text x="323.7" y="128">9</text>
<text x="154.6" y="149.2">1*2</text>
<text x="156.1" y="152.7">2</text>
<text x="224" y="155.9">36</text>
<text x="224" y="152.3">37</text>
<text x="156.1" y="156.2">3</text>
<text x="156.1" y="159.8">4</text>
<text x="224" y="159.4">35</text>
<text x="156.1" y="163.3">5</text>
<text x="156.1" y="166.8">6</text>
<text x="224" y="166.4">33</text>
<text x="224" y="162.9">34</text>
<text x="156.1" y="170.3">7</text>
<text x="156.1" y="173.9">8</text>
<text x="224" y="173.5">31</text>
<text x="224" y="170">32</text>
<text x="156.1" y="177.4">9</text>
<text x="224" y="177">30</text>
<text x="16.8" y="184.1">2</text>
<text x="155.2" y="180.9">10</text>
<text x="155.2" y="184.5">11</text>
<text x="224" y="184.1">28</text>
<text x="224" y="180.5">29</text>
<text x="16.8" y="187.6">1</text>
<text x="155.2" y="188">12</text>
<text x="155.2" y="191.5">13</text>
<text x="224" y="191.1">26</text>
<text x="224" y="187.6">27</text>
<text x="224" y="194.7">25</text>
<text x="16.8" y="208.8">2</text>
<text x="16.8" y="212.3">1</text>
<text x="76.7" y="215.8">2</text>
<text x="76.7" y="219.4">1</text>
<text x="172.1" y="220.5" transform="rotate(-90 172.1 220.5)">14</text>
<text x="175.6" y="220.5" transform="rotate(-90 175.6 220.5)">15</text>
<text x="179.2" y="220.5" transform="rotate(-90 179.2 220.5)">16</text>
<text x="182.7" y="220.5" transform="rotate(-90 182.7 220.5)">17</text>
<text x="186.2" y="220.5" transform="rotate(-90 186.2 220.5)">18</text>
<text x="189.7" y="220.5" transform="rotate(-90 189.7 220.5)">19</text>
<text x="193.3" y="220.5" transform="rotate(-90 193.3 220.5)">20</text>
<text x="196.8" y="220.5" transform="rotate(-90 196.8 220.5)">21</text>
<text x="200.3" y="220.5" transform="rotate(-90 200.3 220.5)">22</text>
<text x="203.9" y="220.5" transform="rotate(-90 203.9 220.5)">23</text>
<text x="207.4" y="220.5" transform="rotate(-90 207.4 220.5)">24</text>
<text x="238.1" y="226.8">esp32 gps pcb</text>
<text x="320.1" y="233.8">1/1</text>
</g>
<g font-size="3.1" fill="#00f">
<text x="301.3" y="234">Sheet:</text>
<text x="301.3" y="241.1">www.microbuilder.eu</text>
</g>
<g font-size="2.6">
<text x="278.7" y="13.9">U1</text>
<text x="278.7" y="77.3">MAX3232ECPWR</text>
</g>
<g font-size="2.2">
<text x="12.7" y="10.5">GND</text>
<text x="98.8" y="17.5">U2</text>
<text x="200.6" y="20.8" transform="rotate(-90 200.6 20.8)">GND</text>
<text x="344.3" y="18.9">GND</text>
<text x="17.6" y="24.9">J2</text>
<text x="42" y="26.7">D2</text>
<text x="75" y="28.2" transform="rotate(-90 75 28.2)">R2</text>
<text x="163.2" y="24.7" transform="rotate(-90 163.2 24.7)">R1</text>
<text x="212.6" y="28.2" transform="rotate(-90 212.6 28.2)">R9</text>
<text x="219.3" y="28.2" transform="rotate(-90 219.3 28.2)">10k</text>
<text x="43.3" y="34.1">SS16</text>
<text x="162.8" y="35.3" transform="rotate(-90 162.8 35.3)">10k</text>
<text x="74.6" y="38.8" transform="rotate(-90 74.6 38.8)">10k</text>
<text x="50.3" y="60" transform="rotate(-90 50.3 60)">R4</text>
<text x="211.7" y="61.2">GND</text>
<text x="36.2" y="70.6" transform="rotate(-90 36.2 70.6)">R3</text>
<text x="42.9" y="70.6" transform="rotate(-90 42.9 70.6)">5.1k</text>
<text x="49.9" y="70.6" transform="rotate(-90 49.9 70.6)">5.1k</text>
<text x="10.6" y="75.3">GND</text>
<text x="98.8" y="75.3">ESP32-C3-MINI-1-N4</text>
<text x="143.3" y="75.3">GND</text>
<text x="330.2" y="75.3">GND</text>
<text x="38.8" y="78.8">GND</text>
<text x="31.7" y="88.1">GND</text>
<text x="104.1" y="104.6">IC1</text>
<text x="40.6" y="113.5">L1</text>
<text x="104.1" y="108.2">XL1509-3.3</text>
<text x="298.5" y="110.6">GND</text>
<text x="179.9" y="119.9">GND</text>
<text x="187" y="119.9">GND</text>
<text x="246.9" y="123.4">GND</text>
<text x="298.5" y="121.2">GND</text>
<text x="298.5" y="128.2">GND</text>
<text x="298.5" y="135.3">GND</text>
<text x="58.6" y="142.3">GND</text>
<text x="149.9" y="141">GND</text>
<text x="97.4" y="149.4">GND</text>
<text x="225.8" y="144.6">GND</text>
<text x="270.3" y="152.9">GND</text>
<text x="134.4" y="163.5">GND</text>
<text x="242" y="167">GND</text>
<text x="258.4" y="172.9" transform="rotate(-90 258.4 172.9)">R5</text>
<text x="269" y="172.9" transform="rotate(-90 269 172.9)">R6</text>
<text x="18.3" y="176.3">DNP</text>
<text x="118.6" y="184.7">GND</text>
<text x="258.1" y="183.4" transform="rotate(-90 258.1 183.4)">10k</text>
<text x="268.6" y="183.4" transform="rotate(-90 268.6 183.4)">10k</text>
<text x="18.4" y="191.3">HDT</text>
<text x="30.4" y="191.7">GND</text>
<text x="323.2" y="191.7">GND</text>
<text x="18.3" y="201">DNP</text>
<text x="17.8" y="216">PWR</text>
<text x="30.4" y="216.4">GND</text>
<text x="78.5" y="223">RTK</text>
<text x="86.8" y="223.5">GND</text>
<text x="129.2" y="234.1">GND</text>
</g>
<g font-size="2.2" fill="#004080">
<text x="214.7" y="33.5" transform="rotate(-90 214.7 33.5)">RESET</text>
<text x="228.8" y="31.8" transform="rotate(-90 228.8 31.8)">RESET</text>
</g>
<g font-size="2.1" fill="#00f">
<text x="33.9" y="3.2">1</text>
<text x="92.4" y="3.2">2</text>
<text x="151" y="3.2">3</text>
<text x="209.5" y="3.2">4</text>
<text x="268" y="3.2">5</text>
<text x="326.5" y="3.2">6</text>
<text x="1.9" y="35.6">A</text>
<text x="358.2" y="35.6">A</text>
<text x="1.9" y="95.1">B</text>
<text x="358.2" y="95.1">B</text>
<text x="1.9" y="154.7">C</text>
<text x="358.2" y="154.7">C</text>
<text x="1.9" y="214.2">D</text>
<text x="358.2" y="214.2">D</text>
<text x="33.9" y="246.6">1</text>
<text x="92.4" y="246.6">2</text>
<text x="151" y="246.6">3</text>
<text x="209.5" y="246.6">4</text>
<text x="268" y="246.6">5</text>
<text x="326.5" y="246.6">6</text>
</g>
<g font-size="1.6">
<text x="213.1" y="7">3.3V</text>
<text x="142.5" y="17.6">3.3V</text>
<text x="156.6" y="17.6">3.3V</text>
<text x="322.4" y="14.1">3.3V</text>
<text x="335.1" y="15.5">C9</text>
<text x="68.4" y="21.1">3.3V</text>
<text x="335.1" y="19">0.1uF</text>
<text x="47.3" y="24.7">VIN</text>
<text x="82.9" y="26.9">RESET</text>
<text x="145.1" y="33.4" transform="rotate(-90 145.1 33.4)">ROUT1</text>
<text x="181.3" y="33.5" transform="rotate(-90 181.3 33.5)">BOOT</text>
<text x="197.2" y="33.5" transform="rotate(-90 197.2 33.5)">KMR211NGLFS</text>
<text x="264.5" y="30.4">DIN1</text>
<text x="264.5" y="33.9">DIN2</text>
<text x="324.6" y="33.9">S1_TX</text>
<text x="324.6" y="30.4">S2_TX</text>
<text x="35.3" y="41">D-</text>
<text x="144.6" y="41">BOOT</text>
<text x="148.7" y="36.9" transform="rotate(-90 148.7 36.9)">DIN1</text>
<text x="263.1" y="41">S1_RX</text>
<text x="263.1" y="37.5">S2_RX</text>
<text x="324.6" y="37.5">ROUT1</text>
<text x="324.6" y="41">ROUT2</text>
<text x="85" y="44.5">RST</text>
<text x="194.5" y="45" transform="rotate(-90 194.5 45)">BOOT</text>
<text x="202.5" y="47.6" transform="rotate(-90 202.5 47.6)">RESET</text>
<text x="218.3" y="47.6" transform="rotate(-90 218.3 47.6)">KMR211NGLFS</text>
<text x="226.6" y="47.3" transform="rotate(-90 226.6 47.3)">C17</text>
<text x="233" y="47.2" transform="rotate(-90 233 47.2)">1uF</text>
<text x="35.3" y="51.6">D+</text>
<text x="84.3" y="51.6">LED1</text>
<text x="144.6" y="48">D-</text>
<text x="144.6" y="51.6">D+</text>
<text x="266" y="53.2" transform="rotate(-90 266 53.2)">C6</text>
<text x="84.3" y="55.1">LED2</text>
<text x="227.2" y="57.8">GND</text>
<text x="262.4" y="55.2" transform="rotate(-90 262.4 55.2)">0.1uF</text>
<text x="84.9" y="62.1">RXD</text>
<text x="85" y="65.7">TXD</text>
<text x="262.4" y="65.8" transform="rotate(-90 262.4 65.8)">0.1uF</text>
<text x="266" y="63.8" transform="rotate(-90 266 63.8)">C7</text>
<text x="329.5" y="70.8" transform="rotate(-90 329.5 70.8)">C8</text>
<text x="325.9" y="72.8" transform="rotate(-90 325.9 72.8)">0.1uF</text>
<text x="28.2" y="100.2">C5</text>
<text x="38.8" y="100.2">C3</text>
<text x="49.4" y="100.2">C4</text>
<text x="312.7" y="101">S1_TX</text>
<text x="28.2" y="103.7">100nF</text>
<text x="38.8" y="103.7">10uF</text>
<text x="49.4" y="103.7">10uF</text>
<text x="8.5" y="112.9">3.3V</text>
<text x="19.4" y="109.7" transform="rotate(-90 19.4 109.7)">VIN</text>
<text x="312.5" y="108">S1_RX</text>
<text x="312.7" y="111.5">S2_TX</text>
<text x="312.5" y="118.6">S2_RX</text>
<text x="14.1" y="124.9">C2</text>
<text x="21.2" y="124.9">C1</text>
<text x="314.3" y="125.6">PPS</text>
<text x="14.1" y="128.4">10uF</text>
<text x="21.2" y="128.4">47uF</text>
<text x="254" y="131.9">C16</text>
<text x="24.3" y="135.8" transform="rotate(-90 24.3 135.8)">D1</text>
<text x="254" y="135.4">100nF</text>
<text x="312.2" y="134.4" transform="rotate(-90 312.2 134.4)">VIN</text>
<text x="139" y="149.9" transform="rotate(-90 139 149.9)">C10</text>
<text x="142.5" y="149.9" transform="rotate(-90 142.5 149.9)">100pF</text>
<text x="236" y="149.9" transform="rotate(-90 236 149.9)">C11</text>
<text x="239.5" y="149.9" transform="rotate(-90 239.5 149.9)">100pF</text>
<text x="248.3" y="146.6" transform="rotate(-90 248.3 146.6)">68nH</text>
<text x="255.4" y="144.6" transform="rotate(-90 255.4 144.6)">L3</text>
<text x="306.9" y="160.8">R8</text>
<text x="116" y="164" transform="rotate(-90 116 164)">L2</text>
<text x="123.1" y="164" transform="rotate(-90 123.1 164)">68nH</text>
<text x="144.6" y="166.2" transform="rotate(-90 144.6 166.2)">3.3V</text>
<text x="232.8" y="164.5">RST</text>
<text x="258.9" y="165.8">3.3V</text>
<text x="288" y="164.5">PVT_STAT_LED</text>
<text x="112" y="172.3">100nF</text>
<text x="306.9" y="171.4">R7</text>
<text x="306.9" y="168.1">150R</text>
<text x="113.5" y="175.8">C15</text>
<text x="232.8" y="175">PPS</text>
<text x="287.7" y="175">ERR_STAT_LED</text>
<text x="306.9" y="178.7">150R</text>
<text x="323.3" y="177.7" transform="rotate(-90 323.3 177.7)">PVT</text>
<text x="333.9" y="177.9" transform="rotate(-90 333.9 177.9)">ERR</text>
<text x="31.7" y="182.1">LED1</text>
<text x="228.9" y="202.2" transform="rotate(-90 228.9 202.2)">U$9</text>
<text x="31.7" y="206.8">LED2</text>
<text x="128.4" y="208.1">3.3V</text>
<text x="225.4" y="204.4" transform="rotate(-90 225.4 204.4)">UM982</text>
<text x="88.2" y="213.8">RTK_STAT</text>
<text x="116.4" y="218.2">10uF</text>
<text x="117.1" y="221.7">C12</text>
<text x="123.4" y="218.2">10uF</text>
<text x="124.1" y="221.7">C13</text>
<text x="130.5" y="218.2">10uF</text>
<text x="131.2" y="221.7">C14</text>
<text x="160.7" y="228">ERR_STAT_LED</text>
<text x="164.5" y="231.5">PVT_STAT_LED</text>
<text x="183.9" y="230.7" transform="rotate(-90 183.9 230.7)">TXD</text>
<text x="187.5" y="230.9" transform="rotate(-90 187.5 230.9)">RXD</text>
<text x="191" y="232.9" transform="rotate(-90 191 232.9)">ROUT2</text>
<text x="194.5" y="231.1" transform="rotate(-90 194.5 231.1)">DIN2</text>
<text x="207" y="231.9">3.3V</text>
<text x="180.4" y="235.6" transform="rotate(-90 180.4 235.6)">RTK_STAT</text>
</g>
</svg>
